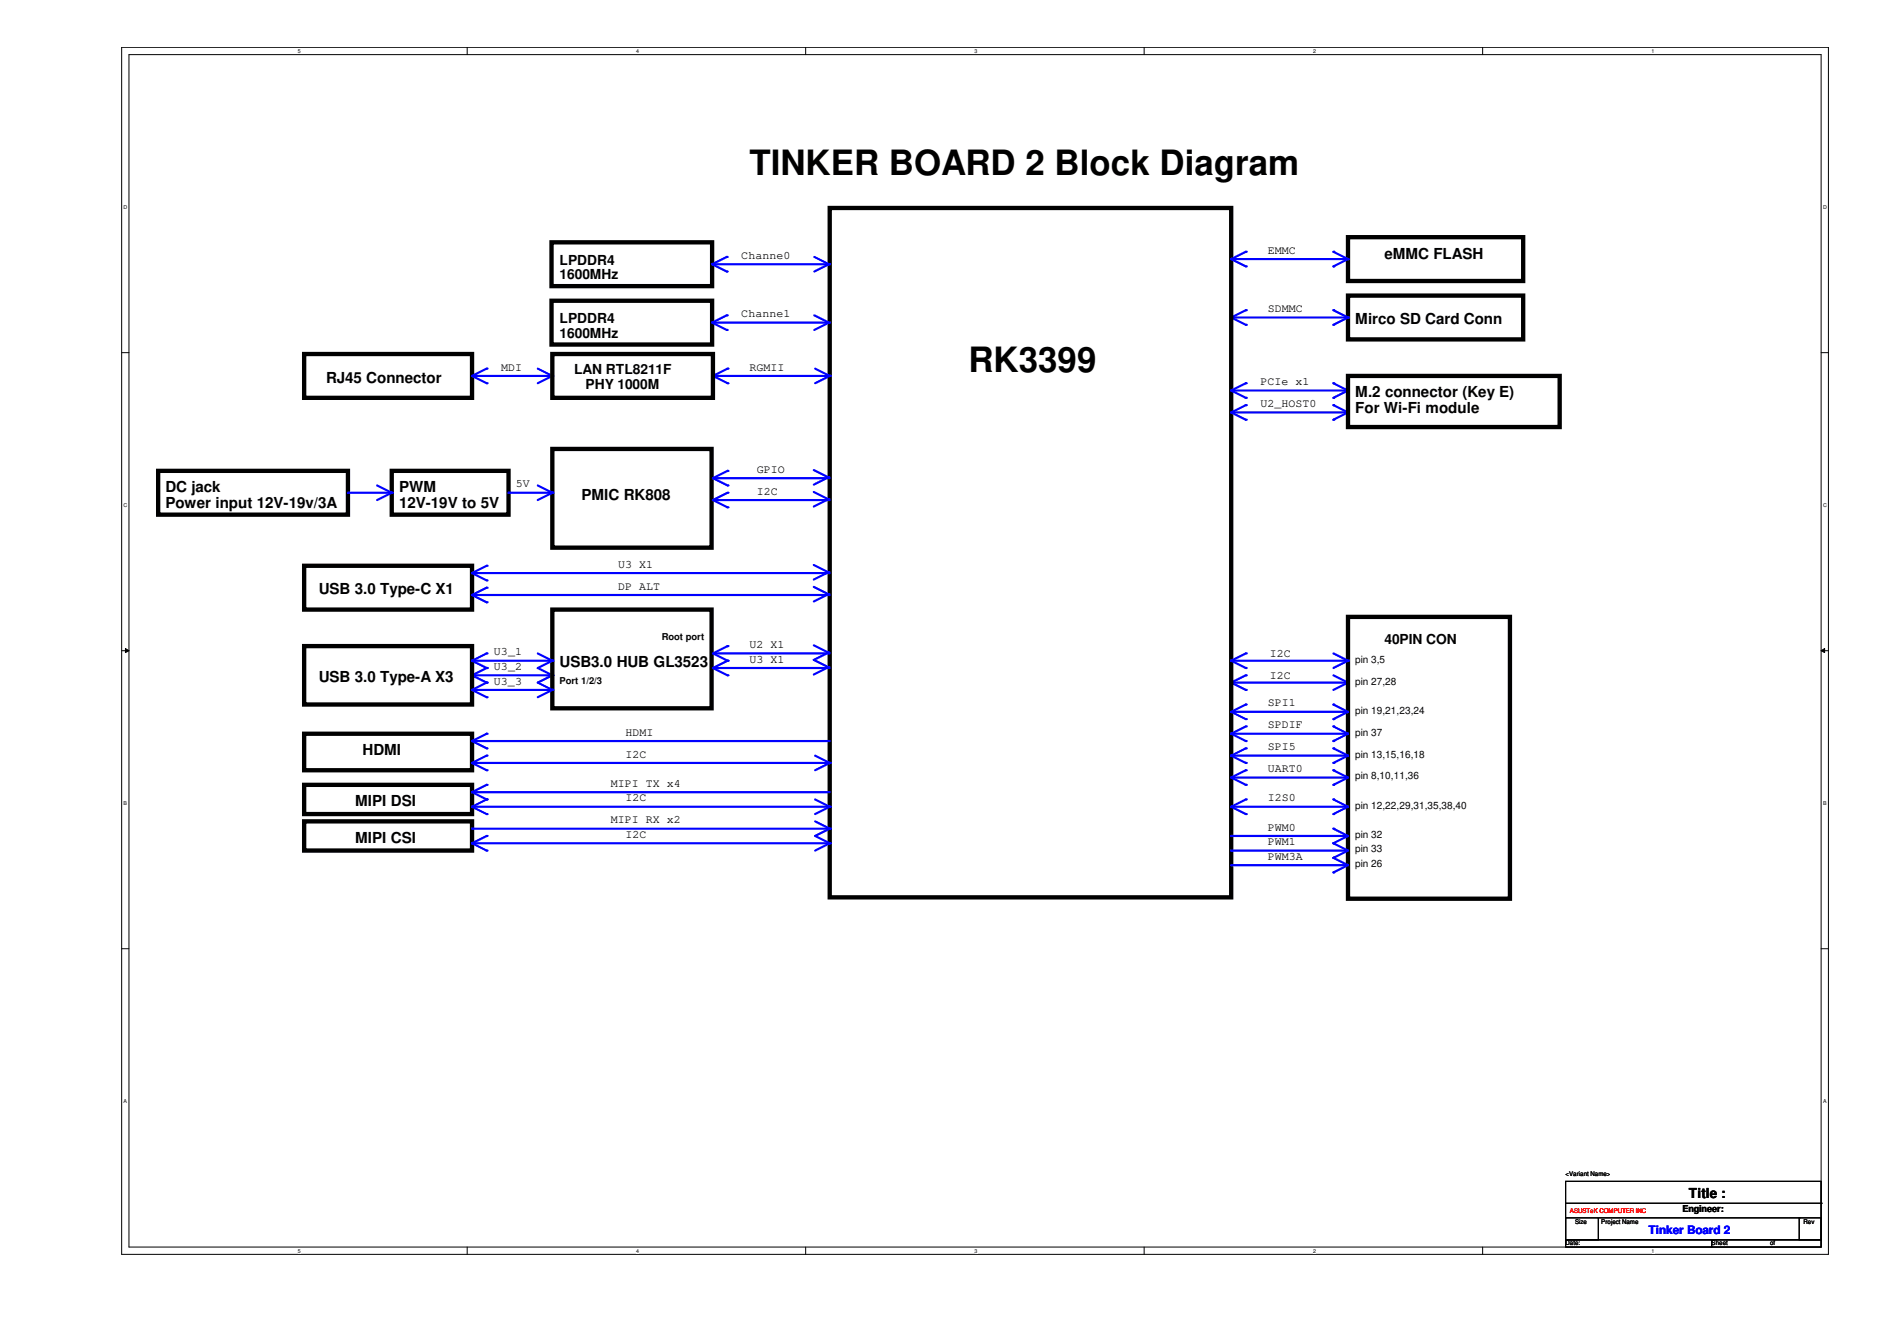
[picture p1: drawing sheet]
<svg xmlns="http://www.w3.org/2000/svg" width="297mm" height="210mm" viewBox="0 0 297 210" stroke-linecap="round" stroke-linejoin="round" font-family="sans-serif">
<path d="M19.1 7.4h267.2v188.9h-267.2zM20.2 8.6h265v186.6h-265z" fill="none" stroke="#000" stroke-width=".16"/>
<g fill="#fff">
<path d="M46.7 7.5h.4v1h-.4z"/>
<path d="M46.7 195.3h.4v1h-.4z"/>
</g>
<path d="M73.2 7.4v1.2M73.2 195.2v1.1" fill="none" stroke="#000" stroke-width=".16"/>
<g fill="#fff">
<path d="M99.6 7.5h.5v1h-.5z"/>
<path d="M99.6 195.3h.5v1h-.5z"/>
</g>
<path d="M126.2 7.4v1.2M126.2 195.2v1.1" fill="none" stroke="#000" stroke-width=".16"/>
<g fill="#fff">
<path d="M152.6 7.5h.5v1h-.5z"/>
<path d="M152.6 195.3h.5v1h-.5z"/>
</g>
<path d="M179.2 7.4v1.2M179.2 195.2v1.1" fill="none" stroke="#000" stroke-width=".16"/>
<g fill="#fff">
<path d="M205.6 7.5h.5v1h-.5z"/>
<path d="M205.6 195.3h.5v1h-.5z"/>
</g>
<path d="M232.2 7.4v1.2M232.2 195.2v1.1" fill="none" stroke="#000" stroke-width=".16"/>
<g fill="#fff">
<path d="M258.6 7.5h.5v1h-.5z"/>
<path d="M258.6 195.3h.5v1h-.5z"/>
<path d="M19.3 31.9h.6v.9h-.6z"/>
<path d="M285.5 31.9h.5v.9h-.5z"/>
<path d="M19.3 78.5h.6v1h-.6z"/>
<path d="M285.5 78.5h.5v1h-.5z"/>
</g>
<path d="M19.1 55.2h1.1M285.2 55.2h1.1" fill="none" stroke="#000" stroke-width=".16"/>
<g fill="#fff">
<path d="M19.3 125.2h.6v.9h-.6z"/>
<path d="M285.5 125.2h.5v.9h-.5z"/>
</g>
<path d="M19.1 101.9h1.1M19.6 101.5l.6 .4-.6 .2zM285.2 101.9l.5-.4v.6zM285.2 101.9h1.1" fill="none" stroke="#000" stroke-width=".16"/>
<path d="M19.6 101.5l.6 .4-.6 .2zM285.2 101.9l.5-.4v.6z" fill="#000"/>
<g fill="#fff">
<path d="M19.3 171.8h.6v1h-.6z"/>
<path d="M285.5 171.8h.5v1h-.5z"/>
</g>
<path d="M19.1 148.5h1.1M285.2 148.5h1.1" fill="none" stroke="#000" stroke-width=".16"/>
<path d="M211.1 46.3h27.4v6.8h-27.4z" fill="none" stroke="#000" stroke-width=".68"/>
<path d="M192.8 49.7h18.3" fill="none" stroke="#00f" stroke-width=".34"/>
<circle cx="211.1" cy="49.7" r=".17" fill="#00f"/>
<path d="M192.8 49.7l2.3 1.1" fill="none" stroke="#00f" stroke-width=".34"/>
<circle cx="195.1" cy="50.8" r=".17" fill="#00f"/>
<path d="M195.1 48.6l-2.3 1.1" fill="none" stroke="#00f" stroke-width=".34"/>
<circle cx="195.1" cy="48.6" r=".17" fill="#00f"/>
<path d="M208.8 48.6l2.3 1.1" fill="none" stroke="#00f" stroke-width=".34"/>
<circle cx="208.8" cy="48.6" r=".17" fill="#00f"/>
<path d="M211.1 49.7l-2.3 1.1" fill="none" stroke="#00f" stroke-width=".34"/>
<circle cx="208.8" cy="50.8" r=".17" fill="#00f"/>
<path d="M192.8 106.8h18.3" fill="none" stroke="#00f" stroke-width=".34"/>
<circle cx="192.8" cy="106.8" r=".17" fill="#00f"/>
<path d="M211.1 106.8l-2.3 1.2" fill="none" stroke="#00f" stroke-width=".34"/>
<circle cx="211.1" cy="106.8" r=".17" fill="#00f"/>
<path d="M208.8 105.7l2.3 1.1" fill="none" stroke="#00f" stroke-width=".34"/>
<circle cx="211.1" cy="106.8" r=".17" fill="#00f"/>
<path d="M195.1 105.7l-2.3 1.1" fill="none" stroke="#00f" stroke-width=".34"/>
<circle cx="195.1" cy="105.7" r=".17" fill="#00f"/>
<path d="M192.8 106.8l2.3 1.2" fill="none" stroke="#00f" stroke-width=".34"/>
<circle cx="195.1" cy="108" r=".17" fill="#00f"/>
<path d="M86.4 47.1h25.1v6.8h-25.1z" fill="none" stroke="#000" stroke-width=".68"/>
<path d="M111.5 50.5l2.3 1.1" fill="none" stroke="#00f" stroke-width=".34"/>
<circle cx="113.8" cy="51.6" r=".17" fill="#00f"/>
<path d="M113.8 49.4l-2.3 1.1" fill="none" stroke="#00f" stroke-width=".34"/>
<circle cx="113.8" cy="49.4" r=".17" fill="#00f"/>
<path d="M111.5 50.5h18.3" fill="none" stroke="#00f" stroke-width=".34"/>
<circle cx="129.8" cy="50.5" r=".17" fill="#00f"/>
<path d="M86.4 37.9h25.1v6.9h-25.1zM129.9 32.6h62.9v107.9h-62.9zM211.1 96.6h25.3v44.1h-25.3z" fill="none" stroke="#000" stroke-width=".68"/>
<path d="M192.8 103.4h18.3" fill="none" stroke="#00f" stroke-width=".34"/>
<circle cx="192.8" cy="103.4" r=".17" fill="#00f"/>
<path d="M211.1 103.4l-2.3 1.2" fill="none" stroke="#00f" stroke-width=".34"/>
<circle cx="211.1" cy="103.4" r=".17" fill="#00f"/>
<path d="M208.8 102.3l2.3 1.1" fill="none" stroke="#00f" stroke-width=".34"/>
<circle cx="211.1" cy="103.4" r=".17" fill="#00f"/>
<path d="M195.1 102.3l-2.3 1.1" fill="none" stroke="#00f" stroke-width=".34"/>
<circle cx="195.1" cy="102.3" r=".17" fill="#00f"/>
<path d="M192.8 103.4l2.3 1.2" fill="none" stroke="#00f" stroke-width=".34"/>
<circle cx="195.1" cy="104.6" r=".17" fill="#00f"/>
<path d="M127.5 49.4l2.3 1.1" fill="none" stroke="#00f" stroke-width=".34"/>
<circle cx="129.8" cy="50.5" r=".17" fill="#00f"/>
<path d="M129.8 50.5l-2.3 1.1" fill="none" stroke="#00f" stroke-width=".34"/>
<circle cx="129.8" cy="50.5" r=".17" fill="#00f"/>
<path d="M211.1 37.1h27.4v6.9h-27.4z" fill="none" stroke="#000" stroke-width=".68"/>
<path d="M192.8 40.6h18.3" fill="none" stroke="#00f" stroke-width=".34"/>
<circle cx="211.1" cy="40.6" r=".17" fill="#00f"/>
<path d="M192.8 40.6l2.3 1.1" fill="none" stroke="#00f" stroke-width=".34"/>
<circle cx="195.1" cy="41.7" r=".17" fill="#00f"/>
<path d="M195.1 39.4l-2.3 1.2" fill="none" stroke="#00f" stroke-width=".34"/>
<circle cx="195.1" cy="39.4" r=".17" fill="#00f"/>
<path d="M208.8 39.4l2.3 1.2" fill="none" stroke="#00f" stroke-width=".34"/>
<circle cx="208.8" cy="39.4" r=".17" fill="#00f"/>
<path d="M211.1 40.6l-2.3 1.1" fill="none" stroke="#00f" stroke-width=".34"/>
<circle cx="208.8" cy="41.7" r=".17" fill="#00f"/>
<path d="M129.8 41.4l-2.3 1.1" fill="none" stroke="#00f" stroke-width=".34"/>
<circle cx="129.8" cy="41.4" r=".17" fill="#00f"/>
<path d="M111.5 41.4l2.3 1.1" fill="none" stroke="#00f" stroke-width=".34"/>
<circle cx="113.8" cy="42.5" r=".17" fill="#00f"/>
<path d="M127.5 40.2l2.3 1.2" fill="none" stroke="#00f" stroke-width=".34"/>
<circle cx="129.8" cy="41.4" r=".17" fill="#00f"/>
<path d="M113.8 40.2l-2.3 1.2" fill="none" stroke="#00f" stroke-width=".34"/>
<circle cx="113.8" cy="40.2" r=".17" fill="#00f"/>
<path d="M111.5 41.4h18.3" fill="none" stroke="#00f" stroke-width=".34"/>
<circle cx="129.8" cy="41.4" r=".17" fill="#00f"/>
<path d="M47.6 114.8h26.3v5.8h-26.3zM47.6 122.9h26.3v4.5h-26.3z" fill="none" stroke="#000" stroke-width=".68"/>
<path d="M73.9 116l2.3 1.1" fill="none" stroke="#00f" stroke-width=".34"/>
<circle cx="76.2" cy="117.1" r=".17" fill="#00f"/>
<path d="M76.2 114.8l-2.3 1.2" fill="none" stroke="#00f" stroke-width=".34"/>
<circle cx="76.2" cy="114.8" r=".17" fill="#00f"/>
<path d="M73.9 116h56" fill="none" stroke="#00f" stroke-width=".34"/>
<circle cx="73.9" cy="116" r=".17" fill="#00f"/>
<path d="M73.9 119.4l2.3 1.2" fill="none" stroke="#00f" stroke-width=".34"/>
<circle cx="76.2" cy="120.6" r=".17" fill="#00f"/>
<path d="M76.2 118.3l-2.3 1.1" fill="none" stroke="#00f" stroke-width=".34"/>
<circle cx="76.2" cy="118.3" r=".17" fill="#00f"/>
<path d="M73.9 119.4h56" fill="none" stroke="#00f" stroke-width=".34"/>
<circle cx="73.9" cy="119.4" r=".17" fill="#00f"/>
<path d="M127.6 118.3l2.3 1.1" fill="none" stroke="#00f" stroke-width=".34"/>
<circle cx="129.9" cy="119.4" r=".17" fill="#00f"/>
<path d="M129.9 119.4l-2.3 1.2" fill="none" stroke="#00f" stroke-width=".34"/>
<circle cx="129.9" cy="119.4" r=".17" fill="#00f"/>
<path d="M47.6 128.6h26.3v4.5h-26.3z" fill="none" stroke="#000" stroke-width=".68"/>
<path d="M73.9 129.7h56" fill="none" stroke="#00f" stroke-width=".34"/>
<circle cx="73.9" cy="129.7" r=".17" fill="#00f"/>
<path d="M127.6 128.6l2.3 1.1" fill="none" stroke="#00f" stroke-width=".34"/>
<circle cx="129.9" cy="129.7" r=".17" fill="#00f"/>
<path d="M129.9 129.7l-2.3 1.2" fill="none" stroke="#00f" stroke-width=".34"/>
<circle cx="129.9" cy="129.7" r=".17" fill="#00f"/>
<path d="M76.2 130.9l-2.3 1.1" fill="none" stroke="#00f" stroke-width=".34"/>
<circle cx="76.2" cy="130.9" r=".17" fill="#00f"/>
<path d="M73.9 132h56" fill="none" stroke="#00f" stroke-width=".34"/>
<circle cx="73.9" cy="132" r=".17" fill="#00f"/>
<path d="M127.6 130.9l2.3 1.1" fill="none" stroke="#00f" stroke-width=".34"/>
<circle cx="129.9" cy="132" r=".17" fill="#00f"/>
<path d="M129.9 132l-2.3 1.1" fill="none" stroke="#00f" stroke-width=".34"/>
<circle cx="129.9" cy="132" r=".17" fill="#00f"/>
<path d="M192.8 61.1h18.3" fill="none" stroke="#00f" stroke-width=".34"/>
<circle cx="211.1" cy="61.1" r=".17" fill="#00f"/>
<path d="M192.8 61.1l2.3 1.2" fill="none" stroke="#00f" stroke-width=".34"/>
<circle cx="195.1" cy="62.3" r=".17" fill="#00f"/>
<path d="M195.1 60l-2.3 1.1" fill="none" stroke="#00f" stroke-width=".34"/>
<circle cx="195.1" cy="60" r=".17" fill="#00f"/>
<path d="M208.8 60l2.3 1.1" fill="none" stroke="#00f" stroke-width=".34"/>
<circle cx="208.8" cy="60" r=".17" fill="#00f"/>
<path d="M211.1 61.1l-2.3 1.2" fill="none" stroke="#00f" stroke-width=".34"/>
<circle cx="208.8" cy="62.3" r=".17" fill="#00f"/>
<path d="M192.8 64.6h18.3" fill="none" stroke="#00f" stroke-width=".34"/>
<circle cx="211.1" cy="64.6" r=".17" fill="#00f"/>
<path d="M192.8 64.6l2.3 1.1" fill="none" stroke="#00f" stroke-width=".34"/>
<circle cx="195.1" cy="65.7" r=".17" fill="#00f"/>
<path d="M195.1 63.4l-2.3 1.2" fill="none" stroke="#00f" stroke-width=".34"/>
<circle cx="195.1" cy="63.4" r=".17" fill="#00f"/>
<path d="M208.8 63.4l2.3 1.2" fill="none" stroke="#00f" stroke-width=".34"/>
<circle cx="208.8" cy="63.4" r=".17" fill="#00f"/>
<path d="M211.1 64.6l-2.3 1.1" fill="none" stroke="#00f" stroke-width=".34"/>
<circle cx="208.8" cy="65.7" r=".17" fill="#00f"/>
<path d="M211.1 58.8h33.1v8h-33.1z" fill="none" stroke="#000" stroke-width=".68"/>
<path d="M211.1 111.4l-2.3 1.2" fill="none" stroke="#00f" stroke-width=".34"/>
<circle cx="208.8" cy="112.6" r=".17" fill="#00f"/>
<path d="M208.8 110.3l2.3 1.1" fill="none" stroke="#00f" stroke-width=".34"/>
<circle cx="208.8" cy="110.3" r=".17" fill="#00f"/>
<path d="M192.8 111.4h18.3" fill="none" stroke="#00f" stroke-width=".34"/>
<circle cx="192.8" cy="111.4" r=".17" fill="#00f"/>
<path d="M192.8 111.4l2.3 1.2" fill="none" stroke="#00f" stroke-width=".34"/>
<circle cx="195.1" cy="112.6" r=".17" fill="#00f"/>
<path d="M195.1 110.3l-2.3 1.1" fill="none" stroke="#00f" stroke-width=".34"/>
<circle cx="195.1" cy="110.3" r=".17" fill="#00f"/>
<path d="M211.1 114.8l-2.3 1.2" fill="none" stroke="#00f" stroke-width=".34"/>
<circle cx="208.8" cy="116" r=".17" fill="#00f"/>
<path d="M208.8 113.7l2.3 1.1" fill="none" stroke="#00f" stroke-width=".34"/>
<circle cx="208.8" cy="113.7" r=".17" fill="#00f"/>
<path d="M192.8 114.8h18.3" fill="none" stroke="#00f" stroke-width=".34"/>
<circle cx="192.8" cy="114.8" r=".17" fill="#00f"/>
<path d="M192.8 114.8l2.3 1.2" fill="none" stroke="#00f" stroke-width=".34"/>
<circle cx="195.1" cy="116" r=".17" fill="#00f"/>
<path d="M195.1 113.7l-2.3 1.1" fill="none" stroke="#00f" stroke-width=".34"/>
<circle cx="195.1" cy="113.7" r=".17" fill="#00f"/>
<path d="M211.1 118.3l-2.3 1.1" fill="none" stroke="#00f" stroke-width=".34"/>
<circle cx="208.8" cy="119.4" r=".17" fill="#00f"/>
<path d="M208.8 117.1l2.3 1.2" fill="none" stroke="#00f" stroke-width=".34"/>
<circle cx="208.8" cy="117.1" r=".17" fill="#00f"/>
<path d="M192.8 118.3h18.3" fill="none" stroke="#00f" stroke-width=".34"/>
<circle cx="192.8" cy="118.3" r=".17" fill="#00f"/>
<path d="M192.8 118.3l2.3 1.1" fill="none" stroke="#00f" stroke-width=".34"/>
<circle cx="195.1" cy="119.4" r=".17" fill="#00f"/>
<path d="M195.1 117.1l-2.3 1.2" fill="none" stroke="#00f" stroke-width=".34"/>
<circle cx="195.1" cy="117.1" r=".17" fill="#00f"/>
<path d="M192.8 121.7h18.3" fill="none" stroke="#00f" stroke-width=".34"/>
<circle cx="192.8" cy="121.7" r=".17" fill="#00f"/>
<path d="M211.1 121.7l-2.3 1.2" fill="none" stroke="#00f" stroke-width=".34"/>
<circle cx="208.8" cy="122.9" r=".17" fill="#00f"/>
<path d="M208.8 120.6l2.3 1.1" fill="none" stroke="#00f" stroke-width=".34"/>
<circle cx="208.8" cy="120.6" r=".17" fill="#00f"/>
<path d="M195.1 120.6l-2.3 1.1" fill="none" stroke="#00f" stroke-width=".34"/>
<circle cx="195.1" cy="120.6" r=".17" fill="#00f"/>
<path d="M192.8 121.7l2.3 1.2" fill="none" stroke="#00f" stroke-width=".34"/>
<circle cx="195.1" cy="122.9" r=".17" fill="#00f"/>
<path d="M192.8 126.3h18.3" fill="none" stroke="#00f" stroke-width=".34"/>
<circle cx="192.8" cy="126.3" r=".17" fill="#00f"/>
<path d="M208.8 125.1l2.3 1.2" fill="none" stroke="#00f" stroke-width=".34"/>
<circle cx="208.8" cy="125.1" r=".17" fill="#00f"/>
<path d="M211.1 126.3l-2.3 1.1" fill="none" stroke="#00f" stroke-width=".34"/>
<circle cx="208.8" cy="127.4" r=".17" fill="#00f"/>
<path d="M195.1 125.1l-2.3 1.2" fill="none" stroke="#00f" stroke-width=".34"/>
<circle cx="195.1" cy="125.1" r=".17" fill="#00f"/>
<path d="M192.8 126.3l2.3 1.1" fill="none" stroke="#00f" stroke-width=".34"/>
<circle cx="195.1" cy="127.4" r=".17" fill="#00f"/>
<path d="M208.8 129.7l2.3 1.2" fill="none" stroke="#00f" stroke-width=".34"/>
<circle cx="208.8" cy="129.7" r=".17" fill="#00f"/>
<path d="M192.8 130.9h18.3" fill="none" stroke="#00f" stroke-width=".34"/>
<circle cx="192.8" cy="130.9" r=".17" fill="#00f"/>
<path d="M211.1 130.9l-2.3 1.1" fill="none" stroke="#00f" stroke-width=".34"/>
<circle cx="208.8" cy="132" r=".17" fill="#00f"/>
<path d="M208.8 132l2.3 1.1" fill="none" stroke="#00f" stroke-width=".34"/>
<circle cx="208.8" cy="132" r=".17" fill="#00f"/>
<path d="M192.8 133.1h18.3" fill="none" stroke="#00f" stroke-width=".34"/>
<circle cx="192.8" cy="133.1" r=".17" fill="#00f"/>
<path d="M211.1 133.1l-2.3 1.2" fill="none" stroke="#00f" stroke-width=".34"/>
<circle cx="208.8" cy="134.3" r=".17" fill="#00f"/>
<path d="M192.8 135.4h18.3" fill="none" stroke="#00f" stroke-width=".34"/>
<circle cx="192.8" cy="135.4" r=".17" fill="#00f"/>
<path d="M208.8 134.3l2.3 1.1" fill="none" stroke="#00f" stroke-width=".34"/>
<circle cx="208.8" cy="134.3" r=".17" fill="#00f"/>
<path d="M211.1 135.4l-2.3 1.2" fill="none" stroke="#00f" stroke-width=".34"/>
<circle cx="208.8" cy="136.6" r=".17" fill="#00f"/>
<path d="M73.9 105.7l2.3 1.1" fill="none" stroke="#00f" stroke-width=".34"/>
<circle cx="76.2" cy="106.8" r=".17" fill="#00f"/>
<path d="M76.2 104.6l-2.3 1.1" fill="none" stroke="#00f" stroke-width=".34"/>
<circle cx="76.2" cy="104.6" r=".17" fill="#00f"/>
<path d="M84.2 104.6l2.3 1.1" fill="none" stroke="#00f" stroke-width=".34"/>
<circle cx="86.5" cy="105.7" r=".17" fill="#00f"/>
<path d="M86.5 105.7l-2.3 1.1" fill="none" stroke="#00f" stroke-width=".34"/>
<circle cx="86.5" cy="105.7" r=".17" fill="#00f"/>
<path d="M73.9 105.7h12.6" fill="none" stroke="#00f" stroke-width=".34"/>
<circle cx="73.9" cy="105.7" r=".17" fill="#00f"/>
<path d="M47.6 101.1h26.3v9.2h-26.3z" fill="none" stroke="#000" stroke-width=".68"/>
<path d="M111.6 102.3h18.3" fill="none" stroke="#00f" stroke-width=".34"/>
<circle cx="111.6" cy="102.3" r=".17" fill="#00f"/>
<path d="M127.4 101l2.3 1.1" fill="none" stroke="#00f" stroke-width=".34"/>
<circle cx="129.7" cy="102.1" r=".17" fill="#00f"/>
<path d="M129.7 102.1l-2.3 1.2" fill="none" stroke="#00f" stroke-width=".34"/>
<circle cx="129.7" cy="102.1" r=".17" fill="#00f"/>
<path d="M47.6 88.6h26.3v6.8h-26.3zM86.5 95.4h24.9v15.5h-24.9z" fill="none" stroke="#000" stroke-width=".68"/>
<path d="M111.6 104.6h18.3" fill="none" stroke="#00f" stroke-width=".34"/>
<circle cx="111.6" cy="104.6" r=".17" fill="#00f"/>
<path d="M127.4 103.3l2.3 1.1" fill="none" stroke="#00f" stroke-width=".34"/>
<circle cx="129.7" cy="104.4" r=".17" fill="#00f"/>
<path d="M129.7 104.4l-2.3 1.2" fill="none" stroke="#00f" stroke-width=".34"/>
<circle cx="129.7" cy="104.4" r=".17" fill="#00f"/>
<path d="M113.9 101.1l-2.3 1.2" fill="none" stroke="#00f" stroke-width=".34"/>
<circle cx="113.9" cy="101.1" r=".17" fill="#00f"/>
<path d="M111.6 102.3l2.3 1.1" fill="none" stroke="#00f" stroke-width=".34"/>
<circle cx="113.9" cy="103.4" r=".17" fill="#00f"/>
<path d="M113.9 103.4l-2.3 1.2" fill="none" stroke="#00f" stroke-width=".34"/>
<circle cx="113.9" cy="103.4" r=".17" fill="#00f"/>
<path d="M111.6 104.6l2.3 1.1" fill="none" stroke="#00f" stroke-width=".34"/>
<circle cx="113.9" cy="105.7" r=".17" fill="#00f"/>
<path d="M47.6 55.4h26.3v6.9h-26.3z" fill="none" stroke="#000" stroke-width=".68"/>
<path d="M111.6 58.8h18.3" fill="none" stroke="#00f" stroke-width=".34"/>
<circle cx="111.6" cy="58.8" r=".17" fill="#00f"/>
<path d="M129.9 58.8l-2.3 1.2" fill="none" stroke="#00f" stroke-width=".34"/>
<circle cx="129.9" cy="58.8" r=".17" fill="#00f"/>
<path d="M127.6 57.7l2.3 1.1" fill="none" stroke="#00f" stroke-width=".34"/>
<circle cx="129.9" cy="58.8" r=".17" fill="#00f"/>
<path d="M113.9 57.7l-2.3 1.1" fill="none" stroke="#00f" stroke-width=".34"/>
<circle cx="113.9" cy="57.7" r=".17" fill="#00f"/>
<path d="M111.6 58.8l2.3 1.2" fill="none" stroke="#00f" stroke-width=".34"/>
<circle cx="113.9" cy="60" r=".17" fill="#00f"/>
<path d="M73.9 58.8h12.6" fill="none" stroke="#00f" stroke-width=".34"/>
<circle cx="73.9" cy="58.8" r=".17" fill="#00f"/>
<path d="M86.5 58.8l-2.3 1.2" fill="none" stroke="#00f" stroke-width=".34"/>
<circle cx="86.5" cy="58.8" r=".17" fill="#00f"/>
<path d="M84.2 57.7l2.3 1.1" fill="none" stroke="#00f" stroke-width=".34"/>
<circle cx="86.5" cy="58.8" r=".17" fill="#00f"/>
<path d="M86.5 55.4h25.1v6.9h-25.1z" fill="none" stroke="#000" stroke-width=".68"/>
<path d="M73.9 58.8l2.3 1.2" fill="none" stroke="#00f" stroke-width=".34"/>
<circle cx="76.2" cy="60" r=".17" fill="#00f"/>
<path d="M76.2 57.7l-2.3 1.1" fill="none" stroke="#00f" stroke-width=".34"/>
<circle cx="76.2" cy="57.7" r=".17" fill="#00f"/>
<path d="M73.9 132l2.3 1.1" fill="none" stroke="#00f" stroke-width=".34"/>
<circle cx="76.2" cy="133.1" r=".17" fill="#00f"/>
<path d="M86.5 70.3h24.9v15.4h-24.9z" fill="none" stroke="#000" stroke-width=".68"/>
<path d="M111.6 78.3h18.3" fill="none" stroke="#00f" stroke-width=".34"/>
<circle cx="111.6" cy="78.3" r=".17" fill="#00f"/>
<path d="M127.4 77l2.3 1.1" fill="none" stroke="#00f" stroke-width=".34"/>
<circle cx="129.7" cy="78.1" r=".17" fill="#00f"/>
<path d="M129.7 78.1l-2.3 1.2" fill="none" stroke="#00f" stroke-width=".34"/>
<circle cx="129.7" cy="78.1" r=".17" fill="#00f"/>
<path d="M111.6 78.3l2.3 1.1" fill="none" stroke="#00f" stroke-width=".34"/>
<circle cx="113.9" cy="79.4" r=".17" fill="#00f"/>
<path d="M113.9 77.1l-2.3 1.2" fill="none" stroke="#00f" stroke-width=".34"/>
<circle cx="113.9" cy="77.1" r=".17" fill="#00f"/>
<path d="M73.9 103.4h12.6" fill="none" stroke="#00f" stroke-width=".34"/>
<circle cx="73.9" cy="103.4" r=".17" fill="#00f"/>
<path d="M76.2 102.3l-2.3 1.1" fill="none" stroke="#00f" stroke-width=".34"/>
<circle cx="76.2" cy="102.3" r=".17" fill="#00f"/>
<path d="M73.9 103.4l2.3 1.2" fill="none" stroke="#00f" stroke-width=".34"/>
<circle cx="76.2" cy="104.6" r=".17" fill="#00f"/>
<path d="M84.2 102.3l2.3 1.1" fill="none" stroke="#00f" stroke-width=".34"/>
<circle cx="86.5" cy="103.4" r=".17" fill="#00f"/>
<path d="M86.5 103.4l-2.3 1.2" fill="none" stroke="#00f" stroke-width=".34"/>
<circle cx="86.5" cy="103.4" r=".17" fill="#00f"/>
<path d="M24.8 73.7h29.7v6.9h-29.7z" fill="none" stroke="#000" stroke-width=".68"/>
<path d="M73.9 89.7h56" fill="none" stroke="#00f" stroke-width=".34"/>
<circle cx="73.9" cy="89.7" r=".17" fill="#00f"/>
<path d="M76.2 88.6l-2.3 1.1" fill="none" stroke="#00f" stroke-width=".34"/>
<circle cx="76.2" cy="88.6" r=".17" fill="#00f"/>
<path d="M73.9 89.7l2.3 1.1" fill="none" stroke="#00f" stroke-width=".34"/>
<circle cx="76.2" cy="90.8" r=".17" fill="#00f"/>
<path d="M127.4 88.4l2.3 1.2" fill="none" stroke="#00f" stroke-width=".34"/>
<circle cx="129.7" cy="89.6" r=".17" fill="#00f"/>
<path d="M129.7 89.6l-2.3 1.1" fill="none" stroke="#00f" stroke-width=".34"/>
<circle cx="129.7" cy="89.6" r=".17" fill="#00f"/>
<path d="M73.9 93.1h56" fill="none" stroke="#00f" stroke-width=".34"/>
<circle cx="73.9" cy="93.1" r=".17" fill="#00f"/>
<path d="M76.2 92l-2.3 1.1" fill="none" stroke="#00f" stroke-width=".34"/>
<circle cx="76.2" cy="92" r=".17" fill="#00f"/>
<path d="M73.9 93.1l2.3 1.2" fill="none" stroke="#00f" stroke-width=".34"/>
<circle cx="76.2" cy="94.3" r=".17" fill="#00f"/>
<path d="M127.4 91.9l2.3 1.1" fill="none" stroke="#00f" stroke-width=".34"/>
<circle cx="129.7" cy="93" r=".17" fill="#00f"/>
<path d="M129.7 93l-2.3 1.1" fill="none" stroke="#00f" stroke-width=".34"/>
<circle cx="129.7" cy="93" r=".17" fill="#00f"/>
<path d="M61.3 73.7h18.3v6.9h-18.3z" fill="none" stroke="#000" stroke-width=".68"/>
<path d="M84.2 76l2.3 1.1" fill="none" stroke="#00f" stroke-width=".34"/>
<circle cx="86.5" cy="77.1" r=".17" fill="#00f"/>
<path d="M86.5 77.1l-2.3 1.2" fill="none" stroke="#00f" stroke-width=".34"/>
<circle cx="86.5" cy="77.1" r=".17" fill="#00f"/>
<path d="M79.6 77.1h6.9" fill="none" stroke="#00f" stroke-width=".34"/>
<circle cx="79.6" cy="77.1" r=".17" fill="#00f"/>
<path d="M113.9 73.7l-2.3 1.1" fill="none" stroke="#00f" stroke-width=".34"/>
<circle cx="113.9" cy="73.7" r=".17" fill="#00f"/>
<path d="M111.6 74.8l2.3 1.2" fill="none" stroke="#00f" stroke-width=".34"/>
<circle cx="113.9" cy="76" r=".17" fill="#00f"/>
<path d="M111.6 74.8h18.3" fill="none" stroke="#00f" stroke-width=".34"/>
<circle cx="111.6" cy="74.8" r=".17" fill="#00f"/>
<path d="M127.4 73.6l2.3 1.1" fill="none" stroke="#00f" stroke-width=".34"/>
<circle cx="129.7" cy="74.7" r=".17" fill="#00f"/>
<path d="M129.7 74.7l-2.3 1.2" fill="none" stroke="#00f" stroke-width=".34"/>
<circle cx="129.7" cy="74.7" r=".17" fill="#00f"/>
<path d="M54.5 77.1h6.8" fill="none" stroke="#00f" stroke-width=".34"/>
<circle cx="54.5" cy="77.1" r=".17" fill="#00f"/>
<path d="M59.1 76l2.2 1.1" fill="none" stroke="#00f" stroke-width=".34"/>
<circle cx="61.3" cy="77.1" r=".17" fill="#00f"/>
<path d="M61.3 77.1l-2.2 1.2" fill="none" stroke="#00f" stroke-width=".34"/>
<circle cx="61.3" cy="77.1" r=".17" fill="#00f"/>
<path d="M76.2 122.9l-2.3 1.1" fill="none" stroke="#00f" stroke-width=".34"/>
<circle cx="76.2" cy="122.9" r=".17" fill="#00f"/>
<path d="M73.9 124l2.3 1.1" fill="none" stroke="#00f" stroke-width=".34"/>
<circle cx="76.2" cy="125.1" r=".17" fill="#00f"/>
<path d="M73.9 124h56" fill="none" stroke="#00f" stroke-width=".34"/>
<circle cx="73.9" cy="124" r=".17" fill="#00f"/>
<path d="M76.2 125.1l-2.3 1.2" fill="none" stroke="#00f" stroke-width=".34"/>
<circle cx="76.2" cy="125.1" r=".17" fill="#00f"/>
<path d="M73.9 126.3h56" fill="none" stroke="#00f" stroke-width=".34"/>
<circle cx="73.9" cy="126.3" r=".17" fill="#00f"/>
<path d="M127.6 125.1l2.3 1.2" fill="none" stroke="#00f" stroke-width=".34"/>
<circle cx="129.9" cy="126.3" r=".17" fill="#00f"/>
<path d="M129.9 126.3l-2.3 1.1" fill="none" stroke="#00f" stroke-width=".34"/>
<circle cx="129.9" cy="126.3" r=".17" fill="#00f"/>
<path d="M73.9 126.3l2.3 1.1" fill="none" stroke="#00f" stroke-width=".34"/>
<circle cx="76.2" cy="127.4" r=".17" fill="#00f"/>
<path d="M73.9 108l2.3 1.1" fill="none" stroke="#00f" stroke-width=".34"/>
<circle cx="76.2" cy="109.1" r=".17" fill="#00f"/>
<path d="M76.2 106.8l-2.3 1.2" fill="none" stroke="#00f" stroke-width=".34"/>
<circle cx="76.2" cy="106.8" r=".17" fill="#00f"/>
<path d="M73.9 108h12.6" fill="none" stroke="#00f" stroke-width=".34"/>
<circle cx="73.9" cy="108" r=".17" fill="#00f"/>
<path d="M84.2 106.8l2.3 1.2" fill="none" stroke="#00f" stroke-width=".34"/>
<circle cx="86.5" cy="108" r=".17" fill="#00f"/>
<path d="M86.5 108l-2.3 1.1" fill="none" stroke="#00f" stroke-width=".34"/>
<circle cx="86.5" cy="108" r=".17" fill="#00f"/>
<path d="M245.2 184.9h40v9.2h-40zM245.2 190.6h5.1v3.5h-5.1zM245.2 194.1h22.8v1.1h-22.8zM245.2 188.3h40M250.4 190.6h31.3M268 194.1h17.2v1.1h-17.2zM281.7 190.6h3.5v3.5h-3.5zM281.7 190.6h.1M285.2 188.3h.1" fill="none" stroke="#000" stroke-width=".16"/>
<g font-size="5.5">
<text x="117.3" y="27.3">TINKER BOARD 2 Block Diagram</text>
<text x="151.6" y="58.2">RK3399</text>
</g>
<g font-size="2.4">
<text x="216.8" y="40.5">eMMC FLASH</text>
<text x="212.2" y="50.8">Mirco SD Card Conn</text>
<text x="51.1" y="59.9">RJ45 Connector</text>
<text x="212.2" y="62.2">M.2 connector (Key E)</text>
<text x="212.2" y="64.6">For Wi-Fi module</text>
<text x="25.9" y="77">DC jack</text>
<text x="62.5" y="77">PWM</text>
<text x="25.9" y="79.5">Power input 12V-19v/3A</text>
<text x="62.5" y="79.5">12V-19V to 5V</text>
<text x="91.1" y="78.2">PMIC RK808</text>
<text x="49.9" y="93">USB 3.0 Type-C X1</text>
<text x="49.9" y="106.8">USB 3.0 Type-A X3</text>
<text x="87.6" y="104.5">USB3.0 HUB GL3523</text>
<text x="56.8" y="118.2">HDMI</text>
<text x="55.6" y="126.2">MIPI DSI</text>
<text x="55.6" y="131.9">MIPI CSI</text>
</g>
<g font-size="2.2">
<text x="87.6" y="41.4">LPDDR4</text>
<text x="87.6" y="43.7">1600MHz</text>
<text x="87.6" y="50.6">LPDDR4</text>
<text x="87.6" y="52.8">1600MHz</text>
<text x="89.9" y="58.6">LAN RTL8211F</text>
<text x="91.7" y="60.8">PHY 1000M</text>
<text x="216.8" y="100.9">40PIN CON</text>
<text x="264.5" y="187.5">Title :</text>
</g>
<g font-size="1.8">
<text x="116.1" y="40.5">Channe0</text>
<text x="198.5" y="39.7">EMMC</text>
<text x="116.1" y="49.7">Channe1</text>
<text x="198.5" y="48.9">SDMMC</text>
<text x="78.5" y="58">MDI</text>
<text x="117.3" y="58">RGMII</text>
<text x="197.4" y="60.3">PCIe x1</text>
<text x="197.4" y="63.7">U2_HOST0</text>
<text x="80.8" y="76.3">5V</text>
<text x="118.5" y="74">GPIO</text>
<text x="118.5" y="77.4">I2C</text>
<text x="96.8" y="88.9">U3 X1</text>
<text x="96.8" y="92.3">DP ALT</text>
<text x="117.3" y="101.4">U2 X1</text>
<text x="77.3" y="107.1">U3_3</text>
<text x="77.3" y="102.6">U3_1</text>
<text x="77.3" y="104.9">U3_2</text>
<text x="117.3" y="103.7">U3 X1</text>
<text x="198.8" y="106.2">I2C</text>
<text x="198.8" y="102.8">I2C</text>
<text x="198.5" y="110.6">SPI1</text>
<text x="97.9" y="115.1">HDMI</text>
<text x="97.9" y="118.6">I2C</text>
<text x="198.5" y="117.4">SPI5</text>
<text x="198.5" y="114">SPDIF</text>
<text x="95.6" y="123.1">MIPI TX x4</text>
<text x="97.9" y="125.4">I2C</text>
<text x="198.5" y="120.9">UART0</text>
<text x="198.5" y="125.4">I2S0</text>
<text x="95.6" y="128.9">MIPI RX x2</text>
<text x="97.9" y="131.1">I2C</text>
<text x="198.5" y="130">PWM0</text>
<text x="198.5" y="132.3">PWM1</text>
<text x="198.5" y="134.6">PWM3A</text>
</g>
<text font-size="1.8" fill="#00f" x="258.1" y="193.1">Tinker Board 2</text>
<g font-size="1.6">
<text x="212.2" y="103.7">pin 3,5</text>
<text x="212.2" y="107.1">pin 27,28</text>
<text x="212.2" y="111.7">pin 19,21,23,24</text>
<text x="212.2" y="118.6">pin 13,15,16,18</text>
<text x="212.2" y="115.1">pin 37</text>
<text x="212.2" y="122">pin 8,10,11,36</text>
<text x="212.2" y="126.6">pin 12,22,29,31,35,38,40</text>
<text x="212.2" y="131.1">pin 32</text>
<text x="212.2" y="133.4">pin 33</text>
<text x="212.2" y="135.7">pin 26</text>
</g>
<g font-size="1.5">
<text x="103.6" y="100.2">Root port</text>
<text x="87.6" y="107.1">Port 1/2/3</text>
<text x="263.4" y="189.7">Engineer:</text>
</g>
<g font-size="1">
<text x="245.2" y="184.1">&lt;Variant Name&gt;</text>
<text x="246.6" y="191.5">Size</text>
<text x="250.7" y="191.5">Project Name</text>
<text x="282.4" y="191.6">Rev</text>
<text x="245.2" y="194.9">Date:</text>
<text x="268" y="194.9">Sheet</text>
<text x="277.2" y="194.9">of</text>
</g>
<text font-size="1" fill="#f00" x="245.8" y="189.9">ASUSTeK COMPUTER INC</text>
<g font-size=".8">
<text x="46.7" y="8.3">5</text>
<text x="99.6" y="8.3">4</text>
<text x="152.6" y="8.3">3</text>
<text x="205.6" y="8.3">2</text>
<text x="258.6" y="8.3">1</text>
<text x="19.3" y="32.6">D</text>
<text x="285.5" y="32.6">D</text>
<text x="19.3" y="79.3">C</text>
<text x="285.5" y="79.3">C</text>
<text x="19.3" y="125.9">B</text>
<text x="285.5" y="125.9">B</text>
<text x="19.3" y="172.6">A</text>
<text x="285.5" y="172.6">A</text>
<text x="46.7" y="196.1">5</text>
<text x="99.6" y="196.1">4</text>
<text x="152.6" y="196.1">3</text>
<text x="205.6" y="196.1">2</text>
<text x="258.6" y="196.1">1</text>
</g>
</svg>
